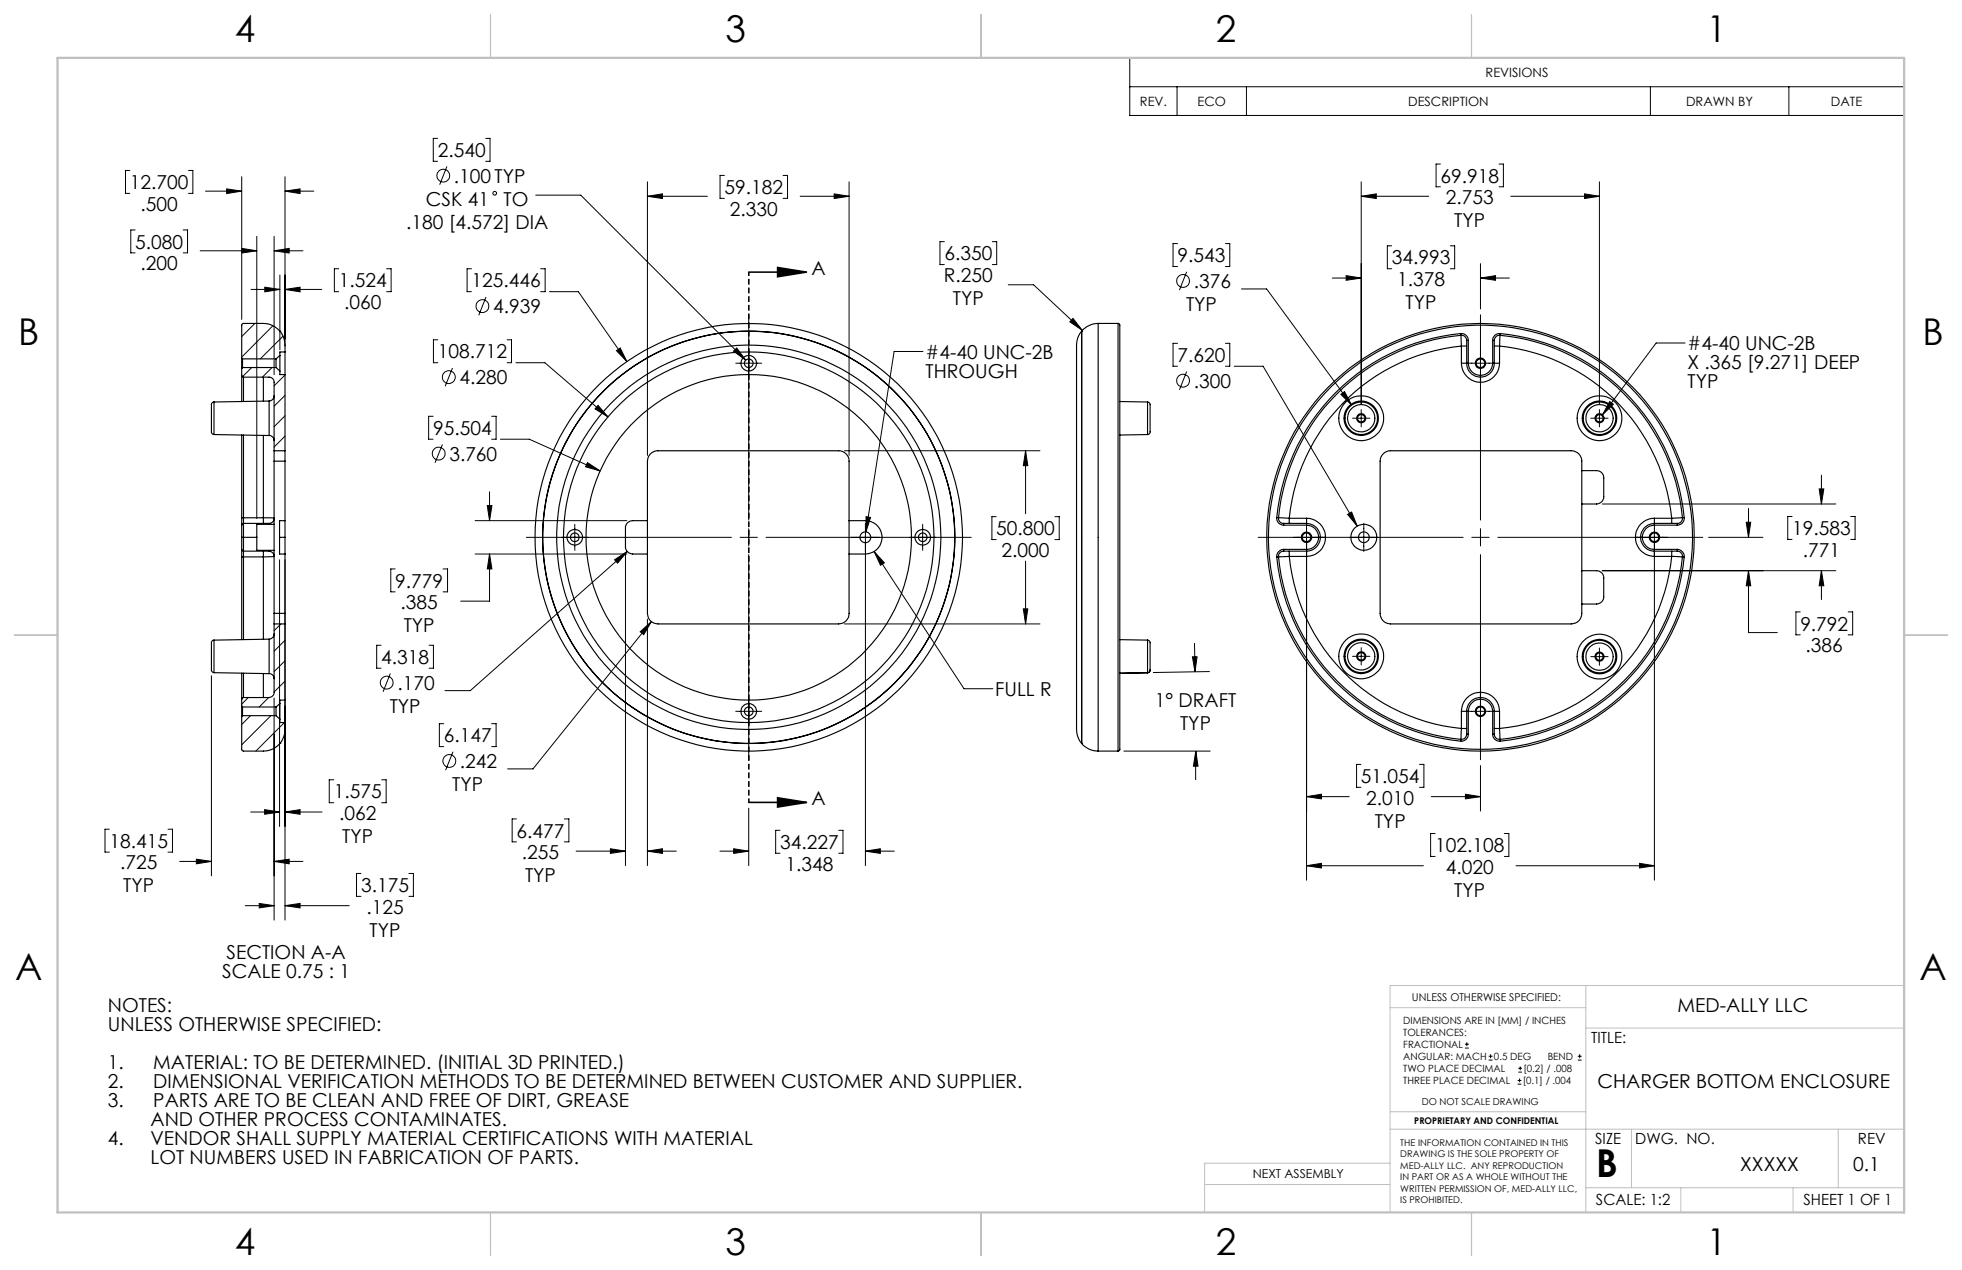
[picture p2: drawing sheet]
<svg xmlns="http://www.w3.org/2000/svg" width="432mm" height="279mm" viewBox="0 0 432 279" stroke-linecap="round" stroke-linejoin="round" font-family="sans-serif">
<g fill="none" stroke="#000" stroke-width=".25">
<path d="M53.2 78.8v2.3M53.2 78.8l.2 .2M53.4 79v1.9M53.4 79h7.3M60.7 79v1.9M61.6 72.9a4.5 4.5 0 0 1 1.1 3v1.5M61.6 72.9a4.6 4.6 0 0 0-3.6-1.7l-4.7 .1-.1 7.5M61.6 72.9h.1M61.6 78.2v3.4M61.6 78.2l-.9 .8M62.7 77.4v5M62.7 77.4h-1.1v.8"/>
<path d="M238.1 72.9a7.1 7.1 0 0 0-1.2 5.1v75.2a54.4 54.4 0 0 0 .2 8.5l.5 1.2 .5 .6M238.1 72.9h.1M238.1 72.9v90.6M241.7 71.2a4.5 4.5 0 0 0-3.6 1.8v90.4a4.3 4.3 0 0 0 3.6 1.8M241.7 71.2v94M241.7 71.2h4.4M246.1 71.2l.4 .3v93.5l-.4 .2M246.1 71.2v94M321.5 73.4a1.51 1.51 0 0 1 1.6 1.5M321.5 73.4a45 45 0 0 0-40.5 40.5M321.5 73.4v.4M321.5 73.8a1.15 1.15 0 0 1 1.3 1.1"/>
<path d="M321.5 73.8a44.7 44.7 0 0 0-40.1 40.1M321.5 73.8l.1 2.3M321.6 76.1h1.2M321.6 76.1a42.3 42.3 0 0 0-37.9 37.9M321.6 79.9a4.2 4.2 0 0 0 4.2 4.2M321.6 79.9h1.2M321.6 76.1v3.8M322.8 79.9a3 3 0 0 0 3 3.1M322.8 79.9h.3M322.8 74.9h.3M322.8 74.9v5M323.1 79.9a2.71 2.71 0 0 0 2.7 2.7"/>
<path d="M323.1 74.9v5M328.5 79.9a2.71 2.71 0 0 1-2.7 2.7M328.5 74.9h.4M328.5 79.9h.4M328.5 74.9v5M328.9 79.9a3 3 0 0 1-3.1 3.1M328.9 76.1h1.1M328.9 79.9h1.1M328.9 74.9v5M330 76.1a42.3 42.3 0 0 1 37.9 37.9M330 79.9a4.2 4.2 0 0 1-4.2 4.2M330 76.1v3.8"/>
<path d="M330.1 73.8a44.7 44.7 0 0 1 40.2 40.1M330.1 73.8a1.15 1.15 0 0 0-1.2 1.1M330.1 73.8l-.1 2.3M330.2 73.4a1.51 1.51 0 0 0-1.7 1.5M330.2 73.4a45 45 0 0 1 40.5 40.5M330.2 73.4l-.1 .4M47.1 88.4l-.3 .1-.3 .4v6.2l.3 .4 .3 .1M47.1 88.4v7.2M47.1 95.6l12.1 .2M53.2 82.6l.1 .3 .3 .1M53.2 95.7v18.2M53.2 82.6v5.7"/>
<path d="M53.2 81.1v1.5M53.4 80.9l-.2 .2M53.4 80.9h7.3M53.6 83h5.6a1.09 1.09 0 0 1 1.1 1.1v15.1M53.6 83v5.3M53.6 95.7v18.2M58 83v5.2M58 95.8v18.1M59.2 95.8a1.09 1.09 0 0 1 1.1 1.1M59.2 88.2v7.6M59.2 88.2l-12.1 .2M60.3 87.1a1.15 1.15 0 0 1-1.1 1.1"/>
<path d="M60.3 99.2v2.3M60.3 99.2h2.4M60.7 80.9l.9 .7M61.6 81.6v.8h1.1M62.7 99.2v2.3M62.7 82.4v16.8M143.2 99.8a2.48 2.48 0 0 1 1.6-.6h39.8a2.29 2.29 0 0 1 2.3 2.3v33.4a2.29 2.29 0 0 1-2.3 2.4h-39.8a2.29 2.29 0 0 1-2.3-2.4v-33.4a2.31 2.31 0 0 1 .7-1.7zM246.5 88.3l6.1 .1M252.6 88.4l.3 .1 .2 .4v5.9a.67 .67 0 0 1-.5 .8M252.6 88.4v7.2M252.6 95.6l-6.1 .1M304.4 99.8a2.31 2.31 0 0 1 1.6-.6h39.8a2.29 2.29 0 0 1 2.3 2.3v33.4a2.29 2.29 0 0 1-2.3 2.4h-39.8a2.29 2.29 0 0 1-2.3-2.4v-33.4a2.31 2.31 0 0 1 .7-1.7z"/>
<path d="M325.8 82.6v.4M325.8 83v1.1M53.2 113.9h.4M53.2 118.2h.4M53.2 118.2v2.7M53.2 115.5v2.7M53.2 113.9v1.6M53.6 118.2v3M53.6 115.1v3.1M53.6 115.1l-.4 .4M53.6 113.9v1.2M53.6 113.9h4.4"/>
<path d="M53.6 118.2h2.9M53.6 115.1h5.6M56.5 118.2v2.9h3.8M58 113.9l2.3 .1a1.03 1.03 0 0 1-1.1 1.1M58 113.9v1.2M59.2 115.1v.3M60.3 115.4h-3.8v2.8M60.3 101.5v33.4M60.3 101.5h2.4M61.5 118.2h1.2M62.7 118.2v3.7M62.7 114.5v3.7"/>
<path d="M62.7 114.5h-1.2v7.4h1.2M62.7 101.5v13M142.5 114.5h-3.3a1.57 1.57 0 0 0-1.5 1.7v4.1a1.63 1.63 0 0 0 1.5 1.6h3.3M186.9 114.5h3.6a3.7 3.7 0 0 1 3.6 3.7 3.7 3.7 0 0 1-3.6 3.7h-3.6M281 113.9a1.51 1.51 0 0 0 1.5 1.6M281 113.9h.4M281.4 113.9a1.1 1.1 0 0 0 1.1 1.2M281.4 113.9l2.3 .1M282.5 115.1v.4M282.5 115.1h5M282.5 115.5h5M283.7 114v1.1"/>
<path d="M283.7 114h3.8M287.5 115.5a2.65 2.65 0 0 1 2.7 2.7M287.5 115.1v.4M287.5 115.1a3.1 3.1 0 0 1 3.1 3.1M287.5 114a4.2 4.2 0 0 1 4.2 4.2M287.5 114v1.1M290.2 118.2a2.65 2.65 0 0 1-2.7 2.7M290.2 118.2h.4M290.6 118.2a3 3 0 0 1-3.1 3M290.6 118.2h1.1M291.7 118.2a4.2 4.2 0 0 1-4.2 4.2M348.1 103.5h3.3a1.57 1.57 0 0 1 1.6 1.7v4.1a1.63 1.63 0 0 1-1.6 1.6h-3.3"/>
<path d="M359.9 118.2a4.2 4.2 0 0 0 4.2 4.2M359.9 118.2h1.2M361.1 118.2a3 3 0 0 0 3 3M361.1 118.2h.4M361.5 118.2a2.65 2.65 0 0 0 2.6 2.7M364.1 115.5a2.65 2.65 0 0 0-2.6 2.7M364.1 115.1v.4M364.1 115.1a3.1 3.1 0 0 0-3 3.1M364.1 114v1.1M364.1 114a4.2 4.2 0 0 0-4.2 4.2M364.1 115.1h5M364.1 115.5h5"/>
<path d="M364.1 114h3.8M367.9 114v1.1M369.1 115.1v.4M370.3 113.9a1.1 1.1 0 0 1-1.2 1.2M370.3 113.9l-2.4 .1M370.7 113.9a1.51 1.51 0 0 1-1.6 1.6M370.7 113.9h-.4M53.2 122.6v18.1M53.2 120.9l.1 .2 .3 .1M53.2 120.9v1.7M53.6 122.5l-.4 .1M53.6 121.2v1.3"/>
<path d="M53.6 122.5v18.2M53.6 122.5h4.4M53.6 121.2h5.6M58 121.2v1.3M58 122.5v18.1M59.2 121.2a.99 .99 0 0 1 1 1.2l-2.2 .1M59.2 121.1v.1M60.3 139.5a1.15 1.15 0 0 1-1.1 1.1M60.3 137.3v15a1.14 1.14 0 0 1-1.1 1.2h-5.6M60.3 134.9v2.4M60.3 137.3h2.4M60.3 134.9h2.4"/>
<path d="M62.7 134.9v2.4M62.7 121.9v13M62.7 137.3v16.7M281 122.6a45 45 0 0 0 40.5 40.5M281.4 122.5a44.7 44.7 0 0 0 40.1 40.2M281.4 122.5l-.4 .1M282.5 120.9a1.57 1.57 0 0 0-1.5 1.7M282.5 120.9v.3M282.5 121.2a1.15 1.15 0 0 0-1.1 1.3M282.5 121.2h5M282.5 120.9h5M283.7 122.4l-2.3 .1"/>
<path d="M283.7 122.4a42.3 42.3 0 0 0 37.9 37.9M283.7 121.2v1.2M283.7 122.4h3.8M287.5 120.9v.3M287.5 121.2v1.2M348.1 125.6h3.3a1.57 1.57 0 0 1 1.6 1.6v4.1a1.63 1.63 0 0 1-1.6 1.6h-3.3M364.1 120.9v.3M364.1 121.2v1.2M364.1 121.2h5M364.1 120.9h5M364.1 122.4h3.8M367.9 122.4l2.4 .1"/>
<path d="M367.9 122.4a42.3 42.3 0 0 1-37.9 37.9M367.9 121.2v1.2M369.1 120.9a1.57 1.57 0 0 1 1.6 1.7M369.1 121.2a1.15 1.15 0 0 1 1.2 1.3M369.1 120.9v.3M370.3 122.5a44.7 44.7 0 0 1-40.2 40.2M370.3 122.5l.4 .1M370.7 122.6a45 45 0 0 1-40.5 40.5M47.1 140.8l-.3 .1-.3 .4v6.2l.3 .4 .3 .1M47.1 140.8v7.2M47.1 148l12.1 .2M53.2 157.7v7.3l.3 .2h4.5a4.7 4.7 0 0 0 3.6-1.7"/>
<path d="M53.2 155.4v2.3M53.2 148.1v5.7M53.2 153.8v1.6M53.2 155.4l.2 .1M53.4 155.5v1.9M53.4 155.5h7.3M53.4 157.4l-.2 .3M53.4 157.4h7.3M53.6 153.5l-.3 .1-.1 .2M53.6 148.1v5.4M58 148.2v5.3M59.2 148.2a1.09 1.09 0 0 1 1.1 1.1"/>
<path d="M59.2 140.6v7.6M59.2 140.6l-12.1 .2M60.7 155.5v1.9M60.7 157.4l.9 .8M61.6 154.8v3.4M61.6 158.2v.8h1.1M61.6 154.8l-.9 .7M62.7 159v1.5a4.7 4.7 0 0 1-1.1 3M62.7 154v5M62.7 154h-1.1v.8M246.5 140.7l6.1 .1M252.6 140.8l.3 .1 .2 .4v6.1"/>
<path d="M252.6 140.8v7.2M252.6 148l-6.1 .1M252.6 148h.1M253.1 147.4l-.2 .4-.3 .2M253.1 147.4l-.1 .4-.4 .2M321.6 156.5h1.2M321.6 156.5v3.8M322.8 156.5h.3M322.8 156.5v5M323.1 156.5v5M325.8 153.8a2.71 2.71 0 0 0-2.7 2.7M325.8 153.8a2.71 2.71 0 0 1 2.7 2.7"/>
<path d="M325.8 153.5a2.99 2.99 0 0 1 3.1 3M325.8 153.5v.3M325.8 153.5a2.99 2.99 0 0 0-3 3M325.8 152.3a4.2 4.2 0 0 1 4.2 4.2M325.8 152.3v1.2M325.8 152.3a4.2 4.2 0 0 0-4.2 4.2M328.5 156.5h.4M328.5 156.5v5M328.9 156.5h1.1M328.9 156.5v5M330 156.5v3.8M61.6 163.5h.1"/>
<path d="M238.1 163.5h.1M241.7 165.2h4.4M321.5 162.7v.4M321.6 160.3l-.1 2.4M321.6 160.3h1.2M322.8 161.5a1.15 1.15 0 0 1-1.3 1.2M322.8 161.5h.3M323.1 161.5a1.51 1.51 0 0 1-1.6 1.6M328.5 161.5a1.51 1.51 0 0 0 1.7 1.6M328.5 161.5h.4M328.9 161.5a1.15 1.15 0 0 0 1.2 1.2M328.9 160.3h1.1"/>
<path d="M330 160.3l.1 2.4M330.1 162.7l.1 .4"/>
<circle cx="164.8" cy="79.9" r=".96"/>
<circle cx="164.8" cy="79.9" r="1.71"/>
<circle cx="325.8" cy="79.9" r=".96"/>
<circle cx="325.8" cy="79.9" r="1.14"/>
<circle cx="299.6" cy="92" r="1"/>
<circle cx="299.6" cy="92" r="4.9"/>
<circle cx="299.6" cy="92" r=".82"/>
<circle cx="299.6" cy="92" r="3"/>
<circle cx="299.6" cy="92" r="3.8"/>
<circle cx="299.6" cy="92" r="3.6"/>
<circle cx="352" cy="92" r="3.6"/>
<circle cx="352" cy="92" r=".81"/>
<circle cx="352" cy="92" r="3.8"/>
<circle cx="352" cy="92" r="4.9"/>
<circle cx="352" cy="92" r="1"/>
<circle cx="352" cy="92" r="3"/>
<circle cx="126.5" cy="118.2" r="1.71"/>
<circle cx="126.5" cy="118.2" r=".95"/>
<circle cx="164.8" cy="118.2" r="35.8"/>
<circle cx="164.8" cy="118.2" r="45.3"/>
<circle cx="164.8" cy="118.2" r="40.8"/>
<circle cx="164.8" cy="118.2" r="45.4"/>
<circle cx="164.8" cy="118.2" r="42.3"/>
<circle cx="164.8" cy="118.2" r="47"/>
<circle cx="190.4" cy="118.2" r="1.19"/>
<circle cx="203.1" cy="118.2" r="1.71"/>
<circle cx="203.1" cy="118.2" r=".95"/>
<circle cx="287.5" cy="118.2" r="1.14"/>
<circle cx="287.5" cy="118.2" r=".95"/>
<circle cx="300.2" cy="118.2" r="1.19"/>
<circle cx="300.2" cy="118.2" r="2.85"/>
<circle cx="325.8" cy="118.2" r="47"/>
<circle cx="325.8" cy="118.2" r="46.7"/>
<circle cx="364.1" cy="118.2" r="1.14"/>
<circle cx="364.1" cy="118.2" r=".95"/>
<circle cx="164.8" cy="156.5" r=".96"/>
<circle cx="164.8" cy="156.5" r="1.71"/>
<circle cx="299.6" cy="144.4" r="1"/>
<circle cx="299.6" cy="144.4" r="4.9"/>
<circle cx="299.6" cy="144.4" r=".82"/>
<circle cx="299.6" cy="144.4" r="3"/>
<circle cx="299.6" cy="144.4" r="3.8"/>
<circle cx="299.6" cy="144.4" r="3.6"/>
<circle cx="325.8" cy="156.5" r=".96"/>
<circle cx="325.8" cy="156.5" r="1.14"/>
<circle cx="352" cy="144.4" r="3.8"/>
<circle cx="352" cy="144.5" r="3.6"/>
<circle cx="352" cy="144.4" r=".8"/>
<circle cx="352" cy="144.5" r="4.9"/>
<circle cx="352" cy="144.4" r="3"/>
<circle cx="352" cy="144.5" r="1"/>
</g>
<g fill="none" stroke="#000" stroke-width=".22">
<path d="M248.6 12.7h170.5v12.7h-170.5zM248.6 19.1h170.5M259 19.1v6.3M274.3 19.1v6.3M363.2 19.1v6.3M393.7 19.1v6.3M28.6 37.5h-1v5h1M41.5 37.5h.9v5h-.9M53.2 38.9v31.4M62.7 38.9v37.3M96.3 30.4h-.9v5.1h.9M98.4 36.6l-1.6 4"/>
<path d="M106.9 30.4h.9v5.1h-.9M159.4 38.6h-.9v5h.9M172.3 38.6h1v5h-1M317 36.1h-.9v5h.9M329.9 36.1h1v5h-1M29.7 50.6h-.9v5h.9M40.3 50.6h1v5h-1M44.1 55.2h12.4M45.2 42.1h8M49.9 41.6l3.3 .5-3.3 .5zM53.2 54.6l3.3 .6-3.3 .5zM56.5 52v62.1"/>
<path d="M60.3 55.2l3.3-.6v1.1zM60.3 52v30.4M60.3 55.2h6.4M62.7 42.1l3.3-.5v1zM62.7 42.1h6.4M74.5 59.1h-.9v5.1h.9M85.1 59.1h1v5.1h-1M103.8 59.1h-1v5.1h1M117.9 42.9h9.9l36.3 36.3M119 59.1h1v5.1h-1M142.5 43.2l3.3-.5v1zM142.5 40v60.2"/>
<path d="M142.5 43.2h13.2M176.1 43.2h10.8M183.6 42.7l3.3 .5-3.3 .5zM186.9 40v60.2M207.8 53.2h-.9v5h.9M218.4 53.2h1v5h-1M259.2 53.6h-1v5h1M261.2 59.8l-1.6 4M269.7 53.6h1v5h-1M299.6 40v48.8M299.6 43.2h14.8M299.6 43.2l3.3-.5v1z"/>
<path d="M306.3 54.1h-1v5h1M319.2 54.1h.9v5h-.9M325.8 58v10M332.5 43.2h19.5M348.7 42.7l3.3 .5-3.3 .5zM352 40v48.8M55.2 63.7h6.4M56.1 71.2l-2.9 2.8M58.3 63.2l3.3 .5-3.3 .5zM60.1 71.6l-6.9 7M61.6 60.5v16.4M62.3 73.9l-5 5.1"/>
<path d="M62.7 63.7l3.3-.5v1zM62.7 63.7h8.1M96.3 74.8h-.9v5h.9M107 65.3l-1.6 4.1M111.6 74.8h1v5h-1M113.6 79.8h6.3l13.9 11.9M120.9 64.2h6.4l10.7 15.4M135.7 77.2l.8-.6 1.5 3zM161.9 79.9h5.7M162.1 76.6l2 2.6-2.7-1.9zM164.8 69.3v45.1M203.1 77.3h-6.3l-6.2 39.7"/>
<path d="M221.9 62.7h5.6l10.7 10M236.1 70.1l2.1 2.6-2.8-1.9zM259.2 75.5h-1v5.1h1M269.7 75.5h1v5.1h-1M273.2 63.6h5.6l18.7 25.5M293.2 61.2h6.4M296.3 60.6l3.3 .6-3.3 .5zM323 79.9h5.7M325.8 61.2l3.3-.6v1.1zM325.8 69.3v45.1M325.8 61.2h6.4M370.8 75.5h-6.3l-11.8 15.8"/>
<path d="M55.4 80.9l-2.1 2M59.9 80.9l-2.2 2.1M62.7 82.5l-2.4 2.4M62.7 87l-2.4 2.4M62.7 91.5l-2.4 2.4M62.7 96l-2.4 2.4M95.3 91.6h-1v5h1M97.4 97.8l-1.7 4M99.6 81l-1.6 4M108.2 91.6h1v5h-1M110.1 96.6h6.4l15.6 7M131.6 89.2l2.2 2.5-2.8-1.7z"/>
<path d="M185.8 99.2h43.1M225.7 99.2l.5 3.2h-1zM225.7 99.2v13.8M261.2 81.7l-1.6 4.1M271.6 80.6h6.4l20.7 35.1M295.1 86.7l.8-.6 1.6 3zM297.7 92h3.8M299.6 90.1v3.8M350.1 92h3.8M352 90.1v3.8M354.3 88.3l.8 .6-2.4 2.4zM104.6 114.5h33.4"/>
<path d="M107.2 111.2h1.1l-.6 3.3zM107.7 108.2v6.3M115.9 118.2h45.1M126.5 115.4v5.7M129.3 101.8l2.8 1.8-3.2-.9zM162.9 118.2h3.8M164.8 116.3v3.8M168.6 118.2h45.1M190.5 115.1v75.3M190.6 113.7l1 .1-1 3.2zM203.1 115.4v5.7M219.3 113.7h-1v5h1"/>
<path d="M232.2 113.7h.9v5h-.9M276.9 118.2h45.1M287.5 115.4v78.2M296.6 113.2l.9-.6 1.2 3.1zM300.1 115.1v6.2M323.9 118.2h3.8M325.8 116.3v3.8M329.6 118.2h45.2M352.6 110.9h51.4M364.1 115.4v78.2M376 118.2h12M384.3 114.9h1l-.5 3.3z"/>
<path d="M384.8 111.9v6.3M394.4 113.6h-.9v5.1h.9M400.4 107.6h1l-.5 3.3zM400.9 104.5v6.4M407.3 113.6h1v5.1h-1M61.5 123.2v58.6M61.8 137.3l-1.5 1.4M62.7 123.2v79.2M87 125.2h-1v5h1M97.5 125.2h1v5h-1M104.6 121.9h33.4M107.7 121.9v10.4h-6.3"/>
<path d="M107.7 121.9l.6 3.3h-1.1zM135.3 123.2l2.7-1.9-2.1 2.6zM137.7 121.5v68.9M138 121.3l-34.5 30.6h-5.6M140.9 139l2.5-2.3-1.7 2.9zM142.5 136.2v54.2M143.4 136.7l-26.1 32.5h-5.6M164.8 122v45.1M185.8 137.3h43.1M192.4 121.3l2.2 2.5-.8 .6zM192.4 121.3l19.8 30.2h6.3M225.2 133.9h1l-.5 3.4z"/>
<path d="M225.7 123.4v13.9M325.8 122v45.1M352.6 125.6h51.4M384.8 125.6l.5 3.3h-1zM384.8 125.6v13.6h6.4M396.2 134.6h-.9v5.1h.9M400.9 125.6l.5 3.3h-1zM400.9 125.6v6.3M406.8 134.6h.9v5.1h-.9M46.5 148.7v44M54.6 153.5l-1.4 1.4M55.1 157.4l-1.9 2"/>
<path d="M59.1 153.5l-2.1 2M59.6 157.4l-6.4 6.5M60.3 153.6v48.8M62.6 159l-6.3 6.2M62.7 140.9l-2.4 2.4M62.7 145.4l-2.4 2.3M62.7 149.9l-2.4 2.3M83.9 142h-1v5h1M85.9 148.2l-1.6 4M94.4 142h1v5h-1M97.6 159.2h-.9v5.1h.9M108.2 159.2h1v5.1h-1"/>
<path d="M161.9 156.5h5.7M262.4 144.5h1.1l-.5 3.3zM262.9 141.5l.1 6.3M266.2 147.7l-12.4 .3M297.7 144.4h3.8M299.6 142.5v3.8M323 156.5h5.7M350.1 144.5h3.8M352 142.6v3.8M55.2 178.6h6.3M58.2 178.1l3.3 .5-3.3 .5zM62.7 178.6l3.3-.5v1z"/>
<path d="M62.7 178.6h8.2M73.4 171.6h-.9v5h.9M84 171.6h1v5h-1M99.7 165.4l-1.6 4M164.8 177.8v12.6M247.3 165.2h19M263.2 165.2l.5 3.4h-1.1zM263.2 165.2l-.1 6.4M287.5 175.3l3.3-.6v1.1zM287.5 175.3h9.4M299.5 168.2h-.9v5h.9M312.4 168.2h1v5h-1"/>
<path d="M315 175.3h10.8M322.5 174.7l3.3 .6-3.3 .5zM325.8 168.4v10M24.1 182.4h-1v5.1h1M37 182.4h1v5.1h-1M39.5 189.5h7M43.2 189l3.3 .5-3.3 .5zM54 199.2h6.3M57 198.8l3.3 .4-3.3 .5zM60.3 189.5l3.3-.5v1zM60.3 189.5h6.4M62.7 199.2l3.3-.4v.9z"/>
<path d="M62.7 199.2h14.2M79.4 192.2h-.9v5h.9M90 192.2h1v5h-1M113.7 180.2h-1v5h1M124.2 180.2h1v5h-1M126.8 187.3h10.9M134.3 186.7l3.4 .6-3.4 .4zM142.5 187.3l3.3-.6v1zM142.5 187.3h6.3M158.4 187.3h6.4M161.5 186.7l3.3 .6-3.3 .4zM171.7 182.7h-1v5h1"/>
<path d="M184.6 182.7h.9v5h-.9M190.5 187.3h6.3M190.5 187.3l3.2-.6v1zM287.5 190.5l3.3-.6v1.1zM287.5 190.5h25.8M315.8 183.4h-.9v5h.9M331.1 183.4h1v5h-1M333.7 190.5h30.4M360.8 189.9l3.3 .6-3.3 .5zM322.4 230.6h.9M322.4 229.7h.9M322.8 229.3v.9"/>
<path d="M327.6 233.2h.9M327.6 232.4h.9M328 232v.8M334 238.5h.8M334 237.7h.8M334.2 235.9h.8M334.2 235h.8M334.4 237.3v.8M334.6 234.6v.8M347.2 233.2h.9M347.2 232.4h.9M347.7 232v.8"/>
<circle cx="97.6" cy="38.6" r="1.4"/>
<circle cx="108.9" cy="42.5" r=".41"/>
<circle cx="106.2" cy="67.4" r="1.41"/>
<circle cx="260.4" cy="61.8" r="1.41"/>
<circle cx="96.5" cy="99.8" r="1.42"/>
<circle cx="98.8" cy="83" r="1.41"/>
<circle cx="260.4" cy="83.8" r="1.41"/>
<circle cx="85.1" cy="150.2" r="1.4"/>
<circle cx="98.9" cy="167.4" r="1.42"/>
</g>
<path d="M164.8 59.9h12.7M171.1 58.8l6.4 1.1-6.4 1zM164.8 176.5h12.7M171.1 175.5l6.4 1-6.4 1.1z" fill="none" stroke="#000" stroke-width=".35"/>
<path d="M164.8 59.9v116.6" fill="none" stroke="#000" stroke-width=".35" stroke-dasharray="1.3 .6" stroke-dashoffset=".4" stroke-linecap="butt"/>
<g fill="none" stroke="#c0c0c0" stroke-width=".22">
<path d="M349 216.8v49.9M419.1 216.8h-113.2v49.9M305.9 221.7h43.1M349 226.2h70.1M305.9 248.4h113.2M305.9 255.9h-40.8v10.8M306 244.6h43M359.1 248.4v12.9M404.6 248.4v12.9M265.1 260.6h40.8M349 261.3h70.1M369.9 261.3v5.4"/>
<path d="M394.6 261.3v5.4"/>
</g>
<path d="M108 3.2v9.5M215.9 3.2v9.5M323.8 3.2v9.5M3.1 139.7h9.6M419.1 139.7h9.5M108 266.7v9.6M215.9 266.7v9.6M323.8 266.7v9.6" fill="none" stroke="#c0c0c0" stroke-width=".25"/>
<path d="M12.7 12.7h406.4v254h-406.4z" fill="none" stroke="#c0c0c0" stroke-width=".5"/>
<g fill="#000">
<path d="M171.1 58.8l6.4 1.1-6.4 1zM171.1 175.5l6.4 1-6.4 1.1z"/>
<path d="M135.7 77.2l2.3 2.4-1.5-3zM131.6 89.2l-.6 .8 2.8 1.7zM129.3 101.8l-.4 .9 3.2 .9zM225.7 99.2l.5 3.2h-1zM225.2 133.9h1l-.5 3.4zM107.2 111.2h1.1l-.6 3.3zM107.7 121.9l.6 3.3h-1.1zM142.5 43.2l3.3-.5v1zM183.6 42.7l3.3 .5-3.3 .5zM140.9 139l.8 .6 1.7-2.9zM135.3 123.2l.6 .7 2.1-2.6zM162.1 76.6l-.7 .7 2.7 1.9zM134.3 186.7l3.4 .6-3.4 .4zM142.5 187.3l3.3-.6v1zM236.1 70.1l-.7 .7 2.8 1.9zM263.2 165.2l.5 3.4h-1.1zM262.4 144.5h1.1l-.5 3.3zM299.6 43.2l3.3-.5v1zM348.7 42.7l3.3 .5-3.3 .5zM325.8 61.2l3.3-.6v1.1zM296.3 60.6l3.3 .6-3.3 .5zM287.5 190.5l3.3-.6v1.1zM360.8 189.9l3.3 .6-3.3 .5zM322.5 174.7l3.3 .6-3.3 .5zM287.5 175.3l3.3-.6v1.1zM296.6 113.2l2.1 2.5-1.2-3.1zM295.1 86.7l2.4 2.4-1.6-3zM400.9 125.6l.5 3.3h-1zM400.4 107.6h1l-.5 3.3zM384.3 114.9h1l-.5 3.3zM384.8 125.6l.5 3.3h-1z"/>
<path d="M192.4 121.3l2.2 2.5-.8 .6zM190.6 113.7l1 .1-1 3.2zM49.9 41.6l3.3 .5-3.3 .5zM62.7 42.1l3.3-.5v1zM58.3 63.2l3.3 .5-3.3 .5zM62.7 63.7l3.3-.5v1zM60.3 189.5l3.3-.5v1zM43.2 189l3.3 .5-3.3 .5zM57 198.8l3.3 .4-3.3 .5zM62.7 199.2l3.3-.4v.9zM53.2 54.6l3.3 .6-3.3 .5zM60.3 55.2l3.3-.6v1.1zM58.2 178.1l3.3 .5-3.3 .5zM62.7 178.6l3.3-.5v1zM354.3 88.3l.8 .6-2.4 2.4z"/>
<path d="M190.5 187.3l3.2-.6v1zM161.5 186.7l3.3 .6-3.3 .4z"/>
</g>
<text font-size="8.5" x="351.3" y="259">B</text>
<g font-size="8.1">
<text x="51.7" y="9.3">4</text>
<text x="159.7" y="9.3">3</text>
<text x="267.6" y="9.3">2</text>
<text x="375.6" y="9.3">1</text>
<text x="4" y="76">B</text>
<text x="423.1" y="76">B</text>
<text x="3.3" y="215.7">A</text>
<text x="422.4" y="215.7">A</text>
<text x="51.7" y="276">4</text>
<text x="159.7" y="276">3</text>
<text x="267.6" y="276">2</text>
<text x="375.6" y="276">1</text>
</g>
<g font-size="4.2">
<text x="96.3" y="34.5">2.540</text>
<text x="28.6" y="41.6">12.700</text>
<text x="99.9" y="40.2">.100TYP</text>
<text x="317" y="40.2">69.918</text>
<text x="30.9" y="46.3">.500</text>
<text x="93.7" y="45.3">CSK 41</text>
<text x="110.8" y="45.3">TO</text>
<text x="159.5" y="42.7">59.182</text>
<text x="160.6" y="47.4">2.330</text>
<text x="318.2" y="44.9">2.753</text>
<text x="89.4" y="50.4">.180 [4.572] DIA</text>
<text x="320.1" y="50">TYP</text>
<text x="29.8" y="54.7">5.080</text>
<text x="30.9" y="59.4">.200</text>
<text x="207.8" y="57.3">6.350</text>
<text x="259.1" y="57.7">9.543</text>
<text x="306.3" y="58.2">34.993</text>
<text x="74.6" y="63.2">1.524</text>
<text x="103.8" y="63.2">125.446</text>
<text x="178.6" y="60.5">A</text>
<text x="207.7" y="62">R.250</text>
<text x="262.7" y="63.4">.376</text>
<text x="307.5" y="62.9">1.378</text>
<text x="75.7" y="68">.060</text>
<text x="108.5" y="68.9">4.939</text>
<text x="209.7" y="67.1">TYP</text>
<text x="261" y="68.4">TYP</text>
<text x="309.3" y="68">TYP</text>
<text x="371.4" y="77.1">#4-40 UNC-2B</text>
<text x="96.4" y="78.9">108.712</text>
<text x="203.7" y="78.9">#4-40 UNC-2B</text>
<text x="203.7" y="83.1">THROUGH</text>
<text x="259.1" y="79.7">7.620</text>
<text x="371.4" y="81.2">X .365 [9.271] DEEP</text>
<text x="101.1" y="84.6">4.280</text>
<text x="262.7" y="85.3">.300</text>
<text x="371.4" y="85.4">TYP</text>
<text x="95.3" y="95.7">95.504</text>
<text x="98.9" y="101.4">3.760</text>
<text x="219.3" y="117.8">50.800</text>
<text x="394.4" y="117.7">19.583</text>
<text x="220.4" y="122.5">2.000</text>
<text x="396.8" y="122.5">.771</text>
<text x="87" y="129.3">9.779</text>
<text x="88.2" y="134">.385</text>
<text x="88.9" y="139">TYP</text>
<text x="396.2" y="138.7">9.792</text>
<text x="397.4" y="143.5">.386</text>
<text x="83.9" y="146.1">4.318</text>
<text x="87.5" y="151.8">.170</text>
<text x="219" y="153.1">FULL R</text>
<text x="254.2" y="155.6">1° DRAFT</text>
<text x="85.8" y="156.8">TYP</text>
<text x="259.7" y="160.6">TYP</text>
<text x="97.7" y="163.3">6.147</text>
<text x="101.2" y="169">.242</text>
<text x="299.5" y="172.3">51.054</text>
<text x="73.5" y="175.7">1.575</text>
<text x="99.5" y="174">TYP</text>
<text x="178.6" y="177.2">A</text>
<text x="300.7" y="177">2.010</text>
<text x="74.6" y="180.4">.062</text>
<text x="75.3" y="185.4">TYP</text>
<text x="113.7" y="184.3">6.477</text>
<text x="302.6" y="182.1">TYP</text>
<text x="24.1" y="186.5">18.415</text>
<text x="26.4" y="191.3">.725</text>
<text x="114.9" y="189">.255</text>
<text x="171.7" y="186.8">34.227</text>
<text x="172.9" y="191.5">1.348</text>
<text x="315.8" y="187.5">102.108</text>
<text x="27.1" y="196.3">TYP</text>
<text x="79.5" y="196.3">3.175</text>
<text x="115.6" y="194">TYP</text>
<text x="318.2" y="192.2">4.020</text>
<text x="320.1" y="197.3">TYP</text>
<text x="80.6" y="201">.125</text>
<text x="81.3" y="206.1">TYP</text>
<text x="48.9" y="215.2">SCALE 0.75 : 1</text>
<text x="49.9" y="211">SECTION A-A</text>
<text x="23.7" y="222.6">NOTES:</text>
<text x="23.7" y="226.8">UNLESS OTHERWISE SPECIFIED:</text>
<text x="369.2" y="222.7">MED-ALLY LLC</text>
<text x="23.7" y="235.2">1.</text>
<text x="23.7" y="239.3">2.</text>
<text x="33.7" y="235.2">MATERIAL: TO BE DETERMINED. (INITIAL 3D PRINTED.)</text>
<text x="33.7" y="239.3">DIMENSIONAL VERIFICATION METHODS TO BE DETERMINED BETWEEN CUSTOMER AND SUPPLIER.</text>
<text x="351.6" y="239.3">CHARGER BOTTOM ENCLOSURE</text>
<text x="23.7" y="243.5">3.</text>
<text x="33.7" y="243.5">PARTS ARE TO BE CLEAN AND FREE OF DIRT, GREASE</text>
<text x="23.7" y="251.9">4.</text>
<text x="33.1" y="251.9">VENDOR SHALL SUPPLY MATERIAL CERTIFICATIONS WITH MATERIAL</text>
<text x="33.1" y="247.7">AND OTHER PROCESS CONTAMINATES.</text>
<text x="33.1" y="256">LOT NUMBERS USED IN FABRICATION OF PARTS.</text>
<text x="383" y="257.6">XXXXX</text>
<text x="407.8" y="257.6">0.1</text>
</g>
<g font-size="3.4">
<text x="350.2" y="229.5">TITLE:</text>
<text x="351.1" y="251.6">SIZE</text>
<text x="359.9" y="251.6">DWG. NO.</text>
<text x="408.9" y="251.7">REV</text>
<text x="351.2" y="265.2">SCALE: 1:2</text>
<text x="396.9" y="265.2">SHEET 1 OF 1</text>
</g>
<g font-size="2.8">
<text x="327" y="16.9">REVISIONS</text>
<text x="250.9" y="23.3">REV.</text>
<text x="263.6" y="23.3">ECO</text>
<text x="309.9" y="23.3">DESCRIPTION</text>
<text x="371.1" y="23.3">DRAWN BY</text>
<text x="402.9" y="23.3">DATE</text>
</g>
<text font-size="2.7" x="275.7" y="259.2">NEXT ASSEMBLY</text>
<text font-size="2.4" x="310.8" y="220.1">UNLESS OTHERWISE SPECIFIED:</text>
<g font-size="2.2">
<text x="308.8" y="225.2">DIMENSIONS ARE IN [MM] / INCHES</text>
<text x="308.8" y="227.9">TOLERANCES:</text>
<text x="308.8" y="230.5">FRACTIONAL</text>
<text x="308.8" y="233.2">ANGULAR: MACH</text>
<text x="328.8" y="233.2">0.5 DEG</text>
<text x="340.6" y="233.2">BEND</text>
<text x="308.8" y="238.5">THREE PLACE DECIMAL</text>
<text x="308.8" y="235.8">TWO PLACE DECIMAL</text>
<text x="335.1" y="238.5">[0.1] / .004</text>
<text x="335.3" y="235.8">[0.2] / .008</text>
</g>
<text font-size="2.1" x="312.9" y="243.1">DO NOT SCALE DRAWING</text>
<g font-size="2">
<text x="311.3" y="247.3">PROPRIETARY AND CONFIDENTIAL</text>
<text x="308.2" y="252.1">THE INFORMATION CONTAINED IN THIS</text>
<text x="308.2" y="254.6">DRAWING IS THE SOLE PROPERTY OF</text>
<text x="308.2" y="257.1">MED-ALLY LLC. ANY REPRODUCTION</text>
<text x="308.2" y="259.6">IN PART OR AS A WHOLE WITHOUT THE</text>
<text x="308.2" y="262.2">WRITTEN PERMISSION OF, MED-ALLY LLC,</text>
<text x="308.2" y="264.7">IS PROHIBITED.</text>
</g>
</svg>
